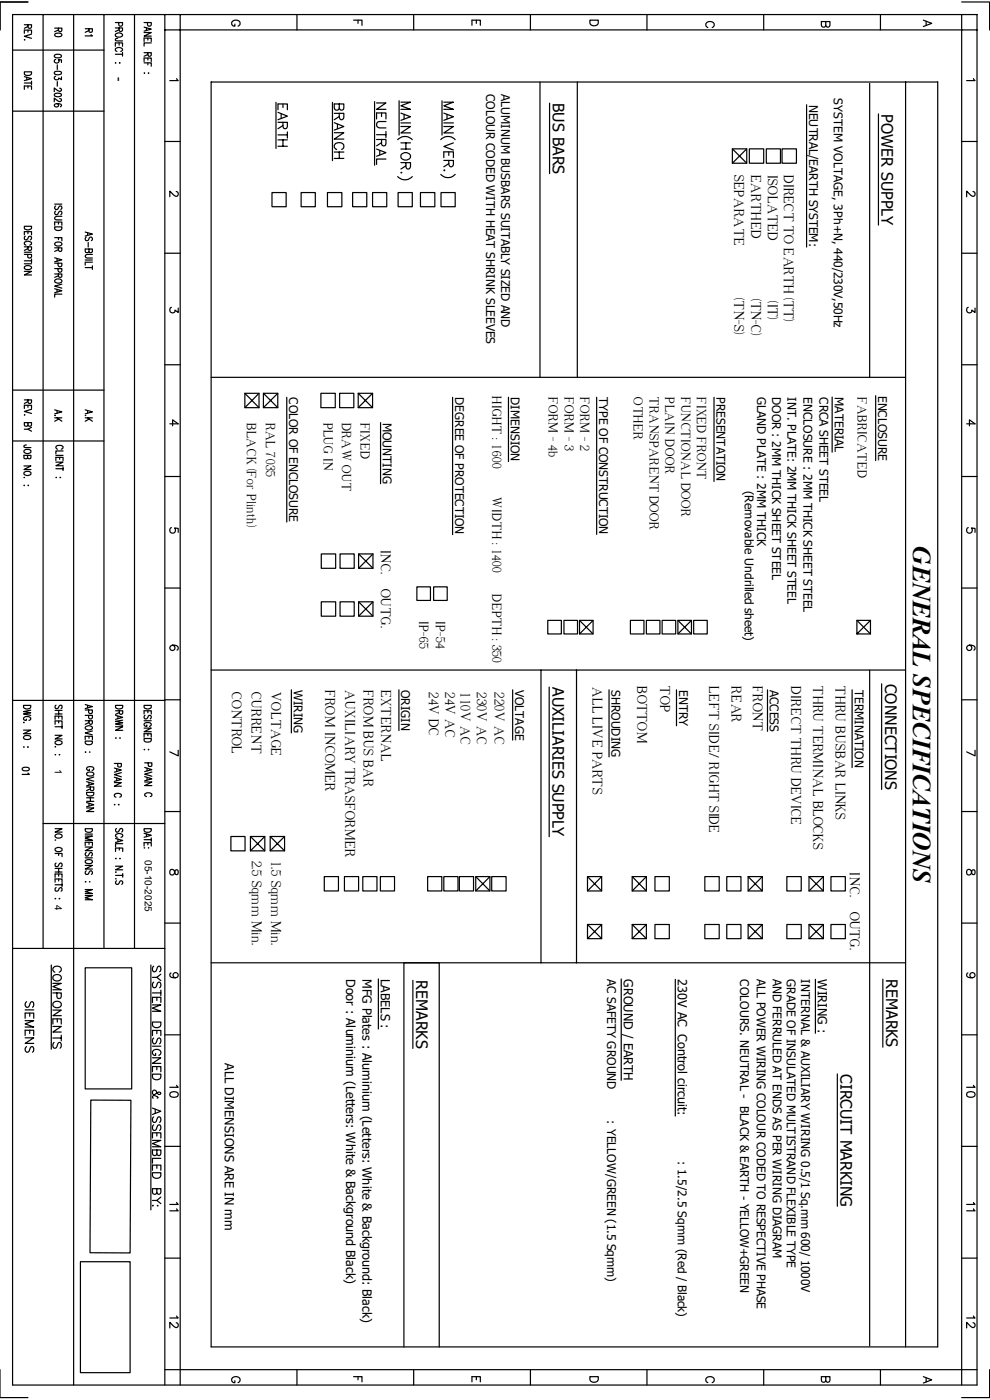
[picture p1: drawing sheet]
<svg xmlns="http://www.w3.org/2000/svg" width="210mm" height="297mm" viewBox="0 0 210 297" stroke-linecap="round" stroke-linejoin="round" font-family="sans-serif">
<g fill="none" stroke="#000" stroke-width=".25">
<path d="M2.7 3.1h204.6v290.7h-204.6zM2.7 10.6h19.4M5.2 8.4h.1zM5.2 16.3l1.5 .4-1.5 .4M5.2 19v-.8h1.5v.8M5.2 7.1v-.7h1.5v.7M5.2 17.6h1.5M5.2 15.2h1.5a.84 .84 0 0 1-.6 .8 .84 .84 0 0 1-.9-.2zM5.2 5.2h1.5v.5l-.2 .3-.5-.1-.1-.7M5.7 16.4v.5M5.9 .4h-5.9v5.9M5.9 6.4v.4"/>
<path d="M5.9 18.2v.5M5.9 5.6l-.7 .4M6.7 7.2l-1.5 .5 1.5 .4M6.7 17.2v.7M9.1 3.1v198.1M11.6 11.7l.5-.2a.73 .73 0 0 1 .9 .4 .89 .89 0 0 1-1.5 0zM11.6 15.2h1.1h.3v.3l-.3 .3-.6 .1-.5-.2zM11.6 19.9l.5-.1h.6l.3 .4-.3 .2-.6 .1-.5-.1zM11.6 6h1.5l-.1 .6-.3 .1-.2-.1-.1-.6M11.7 7.2l.6-.2a.64 .64 0 0 1 .8 .5 .95 .95 0 0 1-1.5-.1zM11.8 12.6l-.2 .1a.45 .45 0 0 0 .1 .6 .45 .45 0 0 0 .6 0 .45 .45 0 0 0 .1-.6h.6v.6M11.8 16.2a.44 .44 0 0 0 0 .7 .44 .44 0 0 0 .6-.3l.6 .3v-.6"/>
<path d="M12.1 13.8v.9M12.1 17.3v1M12.4 6.3l-.8 .4M12.7 18.7l.2 .1a.33 .33 0 0 1 0 .5 .33 .33 0 0 1-.5 0l-.9-.6v.7M15.6 3.1v290.7M18.1 6.1h1.5l-.1 .7h-.6v-.7M18.9 6.5l-.8 .4M19.3 7.4l.3 .2h-1.5M22.1 3.1v198.1M24.5 4.8h1.5l-.1 .6-.6 .1-.1-.7M24.5 5.9h1.5l-.1 .7-.2 .1-.4-.1v-.7M24.5 9.8v-.7h1.5v.7"/>
<path d="M24.5 11.5h1.5M24.5 13.3v.1zM24.5 7.2a.88 .88 0 0 1 1.5 .3 1 1 0 0 1-1.5 0zM24.8 10.9a.44 .44 0 0 1-.3-.5 .44 .44 0 0 1 .5-.3l.8 .1 .2 .2-.1 .4-.3 .1M25 8.1l-.5 .2v.3l1.5 .1M25.3 6.3l-.8 .4M25.3 9.1v.5M25.3 13.3h.2zM26 11.1v.8M28.5 3.1v198.1M30.6 15.5h.1zM30.6 5.8l1.5 .4-1.5 .4"/>
<path d="M30.6 6.9h1.5l-1.5 .8h1.5M30.6 8.8v-.7h1.5v.7M30.6 13v-.7h1.5v.7M30.6 13.3h1.5v.8M30.6 4.8h1.5l-.1 .6-.5 .1-.2-.3v-.4M30.6 11.2h1.5v.5l-.2 .2h-.4l-.1-.7M31.1 5.9v.6M31.4 8.1v.4M31.4 12.3v.4M31.4 13.3v.5M31.4 11.6l-.8 .3M31.5 15.5h.1z"/>
<path d="M32.1 9.1h-1.5v.7M35 3.1v290.7M35 6.4h172.3M37.5 16.7l.3 .4h-1.8M38.2 3.1v290.7M44.8 17.4h154.1v268.4h-154.1zM49.8 5.1v.4a.64 .64 0 0 1-.7-.6 .64 .64 0 0 1 .7-.6h.4a.65 .65 0 0 1 .7 .5 .65 .65 0 0 1-.4 .7M63 3.1v3.2M75 4.3h1.8v1.1M75.9 4.3v.7M87.8 3.1v3.2M100.1 5.4v-1.1h1.8v1.1"/>
<path d="M101 4.3v.7M112.5 3.1v3.2M114.6 17.4v62.7M122.5 17.4v62.7M125.1 4.3h1.8v.6a.95 .95 0 0 1-.9 .6 .95 .95 0 0 1-.9-.6zM137.2 3.1v3.2M150.2 5.8a.65 .65 0 0 1-.5-.7 .65 .65 0 0 1 .7-.5h.4a.65 .65 0 0 1 .7 .5 .65 .65 0 0 1-.4 .7M162 3.1v3.2M175.2 4.6l.1 1 .2 .2 .4-.1 .2-.4v-.7h-1.9v.7a.47 .47 0 0 0 .5 .5 .47 .47 0 0 0 .5-.5M184.5 17.7v62.4M186.8 3.1v3.2M192.1 17.4v268.4"/>
<path d="M195.9 4.3l1.8 .7-1.8 .6M196.5 4.5v.9M204 .4h5.9v5.9M204 3.1v290.7M206.5 16.7l.3 .4h-1.7M2.7 23.6h19.4M12 22l.4 .1a.41 .41 0 0 1-.4 .6 .41 .41 0 0 1-.4-.6l.4-.1a.82 .82 0 0 1 1 .4l-.2 .2M12.7 20.9l.2 .1a.35 .35 0 0 1 0 .4 .35 .35 0 0 1-.5 .1l-.9-.7v.8M35 30h3.2M58.5 21.7v9.8M59 23.3v-1.2h2v1.2M59 23.8l2 .8-2 .8"/>
<path d="M59 26h2v.8l-.2 .4-.4 .1-.3-.2-.1-1.1M59 28.6h2M59 29.7h2M59 31h2M59.6 24.1v1M60 22.1v.7M60 29.7v1.3M60 26.6l-1 .7M61 28v1.3M70.5 21.7v12.4M70.9 26l2 .8-2 .8M70.9 28.2h2l-2 1.3h2"/>
<path d="M70.9 24h2v1.2a.44 .44 0 0 1-.8 0l-.1-1.2M70.9 32.3h2M70.9 33.6h2M71.4 31.7a.71 .71 0 0 1-.4-1.1 1.06 1.06 0 0 1 1.2-.3 1.06 1.06 0 0 1 .7 .9l-.4 .5M71.6 26.3v1M72 24.7l-1.1 .7M72 22.1l.1 1.1 .2 .2 .6-.2v-1.1h-2v.8l.2 .4h.7l.2-.4M72 32.3v1.3M79.5 21.5v13.6M79.9 29.6h2v.9l-.2 .4h-.4l-.3-.1-.1-1.2M79.9 21.8h2l-2 1.4h2M79.9 25.2v-1.2h2v1.2"/>
<path d="M79.9 31.6l2 .8-2 .7M79.9 28.6h2M80.6 31.9v1M80.9 24v.7M80.9 30.3l-1 .6M81.9 25.8h-1.4a.68 .68 0 0 0-.6 .7 .68 .68 0 0 0 .6 .6h1.4M81.9 33.7h-2v1.2M81.9 27.9v1.3M84.4 29.6a2.08 2.08 0 0 1 3.1 0M84.4 37.5a2.08 2.08 0 0 0 3.1 0M84.7 21.4v7.3M85 21.7h2.1l-2.1 .7 2.1 .8h-2.1"/>
<path d="M85 24l2.1 .8-2.1 .7M85 26.8h2.1l-2.1 1.4h2.1M85 26.1h2.1M85 30.3h2.1M85 31.6h2.1M85 34.5h2.1v.9a.5 .5 0 0 1-.6 .5l-.4-.5v-.9M85.1 32.8a1.08 1.08 0 0 1 1.2-.4 1.08 1.08 0 0 1 .8 1 1.06 1.06 0 0 1-1.2 .6 1.06 1.06 0 0 1-.9-1zM85.3 36.6l-.2-.1v.2M85.7 24.3v.9M86.1 30.3v1.3M86.1 35.2l-1.1 .7M93.5 29.6a2.03 2.03 0 0 1 3.1 0"/>
<path d="M93.5 37a2.03 2.03 0 0 0 3.1 0M93.8 21.4v7.3M94.1 21.7h2.1l-2.1 .7 2.1 .8h-2.1M94.1 24l2.1 .8-2.1 .7M94.1 26.8h2.1l-2.1 1.4h2.1M94.1 33.4v-1.2h2.1v1.2M94.1 26.1h2.1M94.1 34h2.1l-.1 1.2a.44 .44 0 0 1-.8 0l-.1-1.2M94.4 36.2l-.1-.2-.2 .2h.2M94.8 24.3v.9M95.2 32.2v.8M95.2 34.7l-1.1 .7"/>
<path d="M96.2 30.3l-2.1 .8 2.1 .7M116.6 21.9v14.9M155.4 31.6h3v3h-3zM155.4 31.6l3 3M158.4 31.6l-3 3M159 31.6h3v3h-3zM162.6 31.6h3v3h-3zM165.9 31.6h3.1v3h-3.1zM171.1 22.2v30.2M186.4 24.2v23.6M204 30h3.3M5.2 49.8v-.7h1.5v.7"/>
<path d="M5.2 57.6h1.5l-1.5 .7h1.5M5.2 53.5h1.5M5.2 55.3h1.5M5.2 56h1.5M5.2 48h1.5v.4a.93 .93 0 0 1-1.5 0zM5.2 52.4h1.5l-.1 .6h-.6l-.1-.6M5.2 54h1.5l-.1 .6-.2 .1-.5-.1v-.6M5.2 56.6a.91 .91 0 0 1 1.5 .3 1.09 1.09 0 0 1-1.5 0zM5.4 50.1l-.2 .1a.42 .42 0 0 0 .1 .6 .42 .42 0 0 0 .6-.1l.2-.5 .3-.1a.4 .4 0 0 1 .3 .4 .4 .4 0 0 1-.3 .4M5.5 52a.44 .44 0 0 1-.3-.5 .44 .44 0 0 1 .5-.3l.9 .2 .1 .3-.4 .3M5.9 49.1v.5M5.9 52.7l-.7 .4"/>
<path d="M6.7 54.9v.8M11.6 51.6a.89 .89 0 0 1 1.5 .3 .86 .86 0 0 1-1.5-.3zM11.6 47.8v-.7h1.5v.7M11.6 50.4h1.5v.7M11.6 54.7l1.5 .4-1.5 .4M11.6 43.3h1.5M11.6 48.1h1.5a.76 .76 0 0 1-.7 .8 .76 .76 0 0 1-.8-.8zM11.6 52.6h1.5l-.1 .7-.5-.1-.1-.6M11.6 55.8h1.5l-.1 .7-.2 .1-.4-.1-.1-.7M11.6 57h1.5l-.1 .6-.2 .1-.4-.1-.1-.6M11.6 58.1h1.5l-.1 .7h-.5l-.1-.7M11.7 59.4a.87 .87 0 0 1 1.4 .3 .86 .86 0 0 1-1.5-.2z"/>
<path d="M11.8 43.7l-.2 .2 .2 .6 .4-.1 .6-.7 .3 .2-.2 .6M11.8 44.8l-.2 .2 .2 .6 .5-.2 .3-.6 .4 .1 .1 .4-.2 .3M12.1 54.9v.5M12.4 47.1v.4M12.4 50.4v.4M12.4 53l-.8 .3M12.4 58.5l-.8 .3M13.1 45.9h-1l-.5 .3 .2 .4 1.3 .1M18.1 49.2l1.5 .5-1.5 .4M18.1 55.2h1.5M18.1 56.8h1.5M18.3 50.3a.4 .4 0 0 0-.2 .6 .4 .4 0 0 0 .7-.1l.4-.5a.4 .4 0 0 1 .4 .3 .4 .4 0 0 1-.2 .5"/>
<path d="M18.6 49.4v.5M18.7 51.4v1M18.9 52.8v.7h.6l.1-.7h-1.5l.1 .8h.4l.3-.3M19.6 55.6h-1.5v.7M19.6 56.4v.7M19.6 54h-1.1l-.4 .3 .2 .4h1.3M35 53.7h3.2M37.4 40.6l.4 .4-.2 .6a.55 .55 0 0 1-.7-.2l-.9-.8v1.1M57.7 40.9h3v3h-3zM63.9 40.9h3v3h-3zM69.5 40.9h3v3h-3zM74.8 40.9h3v3h-3z"/>
<path d="M79 40.9h3v3h-3zM84.5 40.9h3v3h-3zM89.2 40.9h3v3h-3zM93.6 40.9h3v3h-3zM204 53.7h3.3M206.4 40.6l.4 .4-.1 .6a.55 .55 0 0 1-.8-.2l-.8-.8v1.1M11.6 61.3l1.5 .4-1.5 .4M12.1 61.4v.5M13.1 60.3l-1.5 .4 1.5 .4M13.1 62.4h-1.5v.6M35 77.4h3.2M36.4 65.2a.59 .59 0 0 0-.2 1 .59 .59 0 0 0 .9-.4l.7 .5v-.9"/>
<path d="M204 77.4h3.3M205.4 65.2a.59 .59 0 0 0-.2 1 .59 .59 0 0 0 1-.4l.6 .5v-.9M2.7 82.8h19.4M2.7 93.6h19.4M5.1 98.8h1.5l-1.5 .8h1.5M5.1 95.5a1.02 1.02 0 0 1 1.5 .2 .76 .76 0 0 1-.8 .5 .76 .76 0 0 1-.7-.5zM5.2 86.7v-.7h1.5v.7M5.2 84.8h1.5v.5l-.2 .3-.5-.1-.1-.7M5.2 88v.1zM5.6 94.4l-.5 .1v.4l1.5 .1M5.8 96.6l.1 .6h.6l.1-.6h-1.5v.5l.2 .2h.4l.1-.2M5.9 86v.4"/>
<path d="M5.9 85.2l-.7 .4M5.9 91.1l.8 .4M5.9 89.7v.4l.2 .3h.4l.2-.3v-.4h-1.5l.1 .7h.5l.1-.3M6.7 86.8l-1.5 .5 1.5 .4M6.7 90.6l-.8 .5h-.7M11.6 88.1h.2zM11.6 87l1.5 .4-1.5 .4M11.6 88.6h1.5M11.9 97.7v-.7h1.5v.7M11.9 98h1.5l-1.5 .8h1.5M11.9 96.6h1.5M11.9 99.4h1.5"/>
<path d="M12.1 87.1v.6M12.1 88.6l1 .8M12.2 95.3l-.3-.3a.82 .82 0 0 1 .7-.5 .82 .82 0 0 1 .8 .5l-.4 .3M12.5 88.9l-.9 .5M12.7 97v.5M13.4 95.7h-1.5v.6M13.4 99.1v.7M18.1 88.1h.1zM18.1 87l1.5 .4-1.5 .4M18.1 88.6h1.5M18.6 87.1v.6M18.6 88.6l1 .8"/>
<path d="M18.9 88.9l-.8 .5M36 89.9h1.8l-1.2-.8v1.2M44.8 80.1h147.3M51.9 83.4h3v3.1h-3zM51.9 83.4l3 3.1M54.9 83.4l-3 3.1M55.9 83.4h3v3.1h-3zM55.9 83.4l3 3.1M58.9 83.4l-3 3.1M60.8 84.3v26.4M68.1 83.4h3v3.1h-3zM72.1 83.4h3v3.1h-3z"/>
<path d="M76 83.4h3v3.1h-3zM76 83.4l3 3.1M79 83.4l-3 3.1M80.7 89.7v12.9M96 84.3v29.1M107.9 84.3v13.6M126.6 84.3v29.1M151.5 84.3v17.9M176.5 84.2v11.7M185.8 83.9v13.8M205.1 89.9h1.7l-1.1-.8v1.2M5.1 100.2a1.02 1.02 0 0 1 1.5 .1v.2a.95 .95 0 0 1-1.5 0z"/>
<path d="M5.2 101.3h.1M5.1 102.9v.1zM6 102.9v.1zM11.9 101.3h.1zM12.7 101.3h.2zM35 101.1h3.2M36.4 111.9a.63 .63 0 0 0-.3 .9 .63 .63 0 0 0 1 .2 .63 .63 0 0 0-.1-1l.8 .1v.8M68.2 117.5h3v3.1h-3zM72.1 117.5h3v3.1h-3zM76.1 117.5h3v3.1h-3zM76.1 117.5l3 3.1M79.1 117.5l-3 3.1"/>
<path d="M204 101.1h3.3M205.4 111.9a.63 .63 0 0 0-.2 .9 .63 .63 0 0 0 .9 .2 .63 .63 0 0 0 0-1l.7 .1v.8M35 124.8h3.2M36.6 136.9a.57 .57 0 0 1 .6 .7 .57 .57 0 0 1-.9 .3 .57 .57 0 0 1 0-.9 .87 .87 0 0 1 1-.1 .87 .87 0 0 1 .4 .9l-.2 .1M68.2 127.7h3v3h-3zM72.1 127.7h3v3h-3zM76.1 127.7h3v3h-3zM76.1 127.7l3 3M79.1 127.7l-3 3M88.4 124.5h2.9v2.9h-2.9zM92 124.5h2.9v2.9h-2.9zM116.2 131.6h2.9v2.9h-2.9z"/>
<path d="M119.6 131.6h2.9v2.9h-2.9zM122.9 131.6h2.9v2.9h-2.9zM122.9 131.6l2.9 2.9M125.8 131.6l-2.9 2.9M133.7 131.6h2.9v2.9h-2.9zM137.1 131.6h2.9v2.9h-2.9zM140.5 131.6h2.8v2.9h-2.8zM143.8 131.6h2.9v2.9h-2.9zM143.8 131.6l2.9 2.9M146.7 131.6l-2.9 2.9M147.2 131.6h2.8v2.9h-2.8zM181.8 131.6l2.9 2.9"/>
<path d="M184.7 131.6v2.9h-2.9v-2.9h2.9l-2.9 2.9M204 124.8h3.3M205.7 136.9a.57 .57 0 0 1 .5 .7 .57 .57 0 0 1-.8 .3 .57 .57 0 0 1-.1-.9 .87 .87 0 0 1 1.1-.1 .87 .87 0 0 1 .4 .9l-.2 .1M2.7 148.6h32.3M5 154.9h1.5l-1.5 .8h1.5M5 149.6h1.5v.4a.93 .93 0 0 1-1.5 0zM5.1 156.3a.88 .88 0 0 1 1.4 .3 .9 .9 0 0 1-1.5-.2zM5.1 153.2v.1zM5.1 158.4v.1zM5.6 152.6v.2h-.4l-.2-.2a.79 .79 0 0 1 .8-.6 .79 .79 0 0 1 .7 .6l-.4 .2M5.9 158.4v.1zM6.5 150.7l-1.5 .3 1.5 .2-1.5 .3 1.5 .3"/>
<path d="M11.7 154.2h1.5M11.7 158.4h.1zM11.7 152.6v-.7h1.5v.7M11.7 156h1.5l-1.5 .8h1.5M11.7 150.7h1.5M11.7 151.5h1.5M11.7 157.4a.84 .84 0 0 1 1.5 .2 .95 .95 0 0 1-1.5 0zM11.9 149.6l-.2 .1a.4 .4 0 0 0 .1 .6 .4 .4 0 0 0 .6-.2l.2-.4 .4-.1 .2 .3-.1 .3-.1 .1M12.4 153v.4M12.4 150.7v.8M12.4 151.9v.5M13.2 153.7v-.7h-1.5v.7"/>
<path d="M13.2 153.8v.8M18.1 157.2h1.5a.76 .76 0 0 1-.8 .8 .76 .76 0 0 1-.7-.8zM18.1 150.6h1.5l-.1 .7h-.6l-.1-.7M18.1 151.8h1.5l-.1 .6-.2 .1-.4-.1-.1-.6M18.1 152.9h1.5l-.1 .7-.3 .1-.2-.2-.1-.6M18.1 159.6h.1zM18.1 149.5l1.5 .4-1.5 .4M18.1 156.9v-.7h1.5v.7M18.2 154.2a.87 .87 0 0 1 1.4 .3 .86 .86 0 0 1-1.5-.2zM18.6 149.6v.6M18.9 153.3l-.8 .4M18.9 156.2v.4"/>
<path d="M19 159.6h.1zM19.6 155.1l-1.5 .4 1.5 .4M24.5 149.6h1.5v.4a.93 .93 0 0 1-1.5 0zM24.5 150.8h1.5v.6l-.3 .2-.3-.2-.1-.6M24.5 151.8l1.5 .4-1.5 .4M24.5 154.2h1.5l-1.5 .7h1.5M24.6 156.5v.1zM25 151.9v.5M25.3 151.2l-.8 .4M25.4 156.5v.1zM26 152.8l-1.5 .2 1.5 .3-1.5 .3 1.5 .3M30.6 159h.1z"/>
<path d="M30.6 151.5v-.7h1.5v.7M30.6 154.5h1.5l-1.5 .7h1.5M30.6 156.4v-.7h1.5v.7M30.6 152.9h1.5M30.6 149.6h1.5v.4a.93 .93 0 0 1-1.5 0zM30.6 156.7h1.5a.81 .81 0 0 1-.5 .8 .81 .81 0 0 1-1-.3zM30.8 151.8a.4 .4 0 0 0-.2 .6 .4 .4 0 0 0 .7-.1l.2-.5h.4l.2 .2-.2 .5M31.2 153.8v.3a.44 .44 0 0 1-.6-.4 .44 .44 0 0 1 .6-.4h.3a.42 .42 0 0 1 .6 .3 .42 .42 0 0 1-.4 .5M31.4 150.8v.4M31.4 155.7v.4M31.5 159v.1zM35 148.5h3.2"/>
<path d="M37.8 159.2v1.2l-1.8-.9M44.8 142.2h147.3M61.8 146.3v9.2M84.6 146.3v8.7M108.8 146.3v10.7M114.8 142.2v62.1M116.5 145.8v31.7M122.3 142.2v62.1M129.2 146.3v14.3M143.5 146.3v7.7M162.8 146.3v8.9M180.8 146.3v16.6"/>
<path d="M184.5 142.2v143.3M187 145.1v22.4M204 148.5h3.3M206.8 159.2v1.2l-1.7-.9M4.8 162.9l.5-.1a.66 .66 0 0 1 .9 .4 .94 .94 0 0 1-1.5-.1zM5.9 164l.3 .3h-1.5M9.1 174.7h25.9M11.7 160.1h.1zM11.7 178.2h.1zM11.7 175.8h1.5l-1.5 .7h1.5M11.7 177.2a.84 .84 0 0 1 1.5 .3 .95 .95 0 0 1-1.5 0zM12.5 160.1h.2z"/>
<path d="M18.1 175.8h1.5a.76 .76 0 0 1-.8 .8 .76 .76 0 0 1-.7-.8zM18.1 177.4h1.5l-1.5 .4 1.5 .5h-1.5M18.1 179.4v-.7h1.5v.7M18.1 179.7h1.5l-1.5 .8h1.5M18.1 177h1.5M18.4 164.1a1.09 1.09 0 0 1 1.5 0 .84 .84 0 0 1-1.4 .3zM18.4 165.8l1.5 .5-1.5 .4M18.4 170.3l1.5 .4-1.5 .5M18.4 171.4h1.5l-1.5 .8h1.5M18.4 169.2h1.5M18.4 170h1.5M18.4 168.1h1.5a.81 .81 0 0 1-.5 .8 .81 .81 0 0 1-.9-.2z"/>
<path d="M18.4 167h1.5l-.1 .6h-.6v-.6M18.9 166v.5M18.9 170.4v.6M18.9 178.7v.4M19 163.2v.2a.44 .44 0 0 1-.7-.4 .44 .44 0 0 1 .7-.4h.3a.42 .42 0 0 1 .6 .3 .42 .42 0 0 1-.4 .5M19.2 167.3l-.8 .4M19.2 169.2v.8M19.9 164.8l-1.5 .5 1.5 .4M24.3 170.7h.1zM24.3 162.9l1.4 .5-1.4 .4M24.3 164.9l1.4 .5-1.4 .4M24.3 166h1.4l-1.4 .8h1.4"/>
<path d="M24.3 162h1.4v.6h-.7v-.6M24.5 177.9l1.5 .4-1.5 .4M24.6 169.1a.42 .42 0 0 1-.3-.5 .42 .42 0 0 1 .5-.3h.4a.42 .42 0 0 1 .5 .3 .42 .42 0 0 1-.3 .5M24.7 175.8a.39 .39 0 0 0-.1 .6 .39 .39 0 0 0 .6-.1l.2-.4 .4-.1 .2 .2-.2 .5M24.8 163.1v.6M24.8 165.1v.5M24.9 177.6l-.4-.2a.79 .79 0 0 1 .8-.6 .79 .79 0 0 1 .7 .6l-.3 .2M25 178v.6M25.1 170.7h.2zM25.3 179.9v.4M25.7 163.9l-1.4 .4 1.4 .5M26 179h-1.5v.7"/>
<path d="M30.6 179.9h.1zM30.6 176.8l1.5 .4-1.5 .4M30.6 179.5v-.7h1.5v.7M30.6 178.1h1.5M30.6 175.8h1.5a.81 .81 0 0 1-.5 .8 .81 .81 0 0 1-1-.2zM30.7 162.8l1.5 .5-1.5 .4M30.7 164.8l1.5 .4-1.5 .5M30.7 165.9h1.5l-1.5 .8h1.5M30.7 161.8h1.5v.7h-.7v-.7M31.1 169l-.4-.3a.86 .86 0 0 1 1.5-.2v.3l-.3 .2M31.1 177v.5M31.2 163v.5"/>
<path d="M31.2 164.9v.6M31.4 178.8v.4M31.6 179.9h.1M32.1 177.8v.7M32.2 163.8l-1.5 .5 1.5 .4M35 172.2h3.2M49 177.5h3v3h-3zM53.1 177.5l3.1 3M53.1 177.5h3.1v3h-3.1zM56.2 177.5l-3.1 3M57.3 177.5l3.1 3M57.3 177.5h3.1v3h-3.1z"/>
<path d="M60.4 177.5l-3.1 3M204 172.2h3.3M11.7 187.2v-.7h1.5v.7M11.7 187.7h1.5M11.7 190.6h.1zM11.7 181.1h1.5v.6M11.7 186.1v-.7h1.5v.7M11.7 184.2h1.5M11.7 185h1.5M11.7 180a1.02 1.02 0 0 1 1.5 .1 .82 .82 0 0 1-.6 .7 .82 .82 0 0 1-.9-.3zM11.9 183.1l-.2 .1a.4 .4 0 0 0 .1 .6 .4 .4 0 0 0 .6-.2l.2-.4 .4-.1 .2 .3-.1 .4-.1 .1M11.9 188.3l-.2 .1a.4 .4 0 0 0 .1 .6 .4 .4 0 0 0 .6-.2l.2-.4 .4-.1 .2 .3-.1 .4-.1 .1"/>
<path d="M12.4 186.5v.4M12.4 181.1v.4M12.4 184.2v.8M12.4 185.4v.5M12.5 190.6h.2zM13.2 187.3v.8M18.1 187.1h.1zM18.1 183.6h1.5l-1.5 .8h1.5M18.1 188.7h1.5l-1.5 .4 1.5 .5h-1.5M18.1 190h1.5l-1.5 .5 1.5 .4h-1.5M18.1 182h1.5M18.1 182.7a1.09 1.09 0 0 1 1.5 0 .82 .82 0 0 1-.6 .6 .82 .82 0 0 1-.8-.3z"/>
<path d="M18.3 180.8l-.2 .3 .2 .5h.4l.6-.8 .3 .3-.2 .5M18.3 184.7l-.2 .3 .1 .4h.6l.3-.6 .3-.1 .2 .3-.2 .5M19 187.1h.1zM24.5 186.4h.1zM24.5 180.6v-.7h1.5v.7M24.5 183.8h1.5l-1.5 .7h1.5M24.5 185.7h1.5M24.6 182.1v.1zM24.6 185v.1zM24.7 186.9l-.2 .5a.39 .39 0 0 0 .4 .2 .39 .39 0 0 0 .3-.2l.3-.5h.3l.2 .2-.2 .5M25.4 182.1v.1zM26 185.3v.8"/>
<path d="M35 195.8h3.2M36.1 184.6l.1-.1a.66 .66 0 0 1 .7 .1 .66 .66 0 0 1 .2 .7 .36 .36 0 0 0 .6 .2 .67 .67 0 0 0-.2-1l-.4 .3a.64 .64 0 0 1-.2 .7 .64 .64 0 0 1-.8 0zM68.8 186h3v3h-3zM73.1 186h3v3h-3zM77 186h3v3h-3zM80.7 186h3v3h-3zM90.7 186h3v3h-3zM94.1 186h3.1v3h-3.1zM97.5 186h3v3h-3zM100.9 186l3 3M100.9 186h3v3h-3zM103.9 186l-3 3"/>
<path d="M104.3 186h3.1v3h-3.1zM124.6 196.1h3v3h-3zM124.6 186h3v3h-3zM124.6 196.1l3 3M124.6 186l3 3M127.6 196.1l-3 3M127.6 186l-3 3M134.1 186h3v3h-3zM134.1 196.1h3v3h-3zM134.1 186l3 3M134.1 196.1l3 3M137.1 186l-3 3"/>
<path d="M137.1 196.1l-3 3M138.9 186h3.1v3h-3.1zM138.9 196.1h3.1v3h-3.1zM149.5 196.1h3.1v3h-3.1zM149.5 186h3.1v3h-3.1zM154.2 186h3v3h-3zM154.2 196.1h3v3h-3zM158.7 186h3v3h-3zM158.7 196.1h3v3h-3zM158.7 186l3 3M158.7 196.1l3 3M161.7 186l-3 3"/>
<path d="M161.7 196.1l-3 3M166.9 186h3.1v3h-3.1zM166.9 196.1h3.1v3h-3.1zM171.6 186h3.1v3h-3.1zM171.6 196.1h3.1v3h-3.1zM171.6 186l3.1 3M171.6 196.1l3.1 3M174.7 186l-3.1 3M174.7 196.1l-3.1 3M176.3 196.1h3v3h-3zM176.3 186h3v3h-3zM204 195.8h3.3"/>
<path d="M205.1 184.6l.1-.1a.66 .66 0 0 1 .7 .1 .66 .66 0 0 1 .3 .7 .36 .36 0 0 0 .6 .2 .67 .67 0 0 0-.2-1l-.4 .3a.64 .64 0 0 1-.3 .7 .64 .64 0 0 1-.8 0zM2.7 201.2h32.3M5.3 216v-1.1h1.9v1.1M5.3 216.5h1.9l-1.9 .7 1.9 .7h-1.9M5.3 219.7v-1.1h1.9v1.1M5.3 214.2h1.9M5.6 212.5a.59 .59 0 0 0-.3 .8 .59 .59 0 0 0 .8 .3l.4-.9 .4-.2a.78 .78 0 0 1 0 1.2M6.3 214.9v.7M6.3 218.6v.6M10.9 204.7v17.9M11.2 208.6h1.8l-1.8 .7 1.8 .7h-1.8M11.2 214.3h1.8l-1.8 1.2h1.8"/>
<path d="M11.2 217.3v-1.1h1.8v1.1M11.2 217.8h1.8l-1.8 1.1h1.8M11.2 210.7h1.8v.7a.47 .47 0 0 1-.5 .5 .47 .47 0 0 1-.4-.5v-.7M11.5 206.9a.87 .87 0 0 1 1-.1 .87 .87 0 0 1 .4 1 .88 .88 0 0 1-1.1 .3 .88 .88 0 0 1-.5-1zM11.5 212.6a.87 .87 0 0 1 1-.1 .87 .87 0 0 1 .4 .9 .88 .88 0 0 1-1.1 .4 .88 .88 0 0 1-.5-1zM11.6 206.2a.65 .65 0 0 1-.4-.7 .65 .65 0 0 1 .7-.5h.4a.65 .65 0 0 1 .7 .5 .65 .65 0 0 1-.4 .7M12.1 216.2v.6M13 219.6v1.2M18.1 205.3h9.8v25.7h-9.8zM32 204.7v52M32.3 212.7v-1.1h1.8v1.1M32.3 213.2h1.8l-1.8 .7 1.8 .6h-1.8"/>
<path d="M32.3 219.7v-1.1h1.8v1.1M32.3 207.3h1M32.3 210.7h1.8M32.3 216.8h1.8v.6a.95 .95 0 0 1-.9 .6 .95 .95 0 0 1-.9-.6zM32.6 205a.65 .65 0 0 0-.3 .7 .65 .65 0 0 0 .6 .5l.2-.2 .3-.9 .5-.1a.78 .78 0 0 1 0 1.2M32.6 208.4a.65 .65 0 0 0-.3 .6 .65 .65 0 0 0 .6 .6l.2-.2 .3-.9 .5-.1a.78 .78 0 0 1 0 1.2M33.3 211.6v.7M33.3 218.6v.7M34.1 206.7l-.8 .6 .8 .7M34.1 210.1v1.1M35 219.5h3.2M36.3 206.4a.52 .52 0 0 0-.2 .8 1.02 1.02 0 0 0 1.7-.4 .55 .55 0 0 0-.6-.5 .55 .55 0 0 0-.5 .6 .55 .55 0 0 0 .5 .5"/>
<path d="M44.8 204.3h147.3M80.3 207.7v10.6M87.6 208v14.4M131.8 207.7v21.5M143.3 207.8v29M173 207.8v11.4M187.3 207.7v14.5M204 219.5h3.3M205.3 206.4a.52 .52 0 0 0-.2 .8 1.02 1.02 0 0 0 1.7-.4 .55 .55 0 0 0-.5-.5 .55 .55 0 0 0-.6 .6 .55 .55 0 0 0 .5 .5M5.3 220.2h1.9l-1.9 1.2h1.9M5.6 222a.59 .59 0 0 0-.3 .8 .59 .59 0 0 0 .8 .3l.4-.9 .4-.2a.78 .78 0 0 1 0 1.2M11.2 220.2h1.8"/>
<path d="M11.5 221.1a.68 .68 0 0 0-.3 .7 .68 .68 0 0 0 .5 .6l.3-.2 .3-.9 .4-.2a.84 .84 0 0 1 0 1.3M19.3 233.4h8.5l-.2 32.4h-8.5zM32.3 224.4h1.8l-1.8 1.2h1.8M32.3 227.4v-1.1h1.8v1.1M32.3 235.1l1.8 .7-1.8 .6M32.3 222h1.8M32.3 227.9h1.8v.6a.95 .95 0 0 1-.9 .6 .95 .95 0 0 1-.9-.6zM32.5 233l-.2-.1 .1-.4 .8-.6a.55 .55 0 0 1 .9 0 .37 .37 0 0 1-.3 .3 .37 .37 0 0 1-.4-.2l-.5-.7a.59 .59 0 0 0-.6 .6 .59 .59 0 0 0 .6 .6l.5 .2 .1 .2-.1 .1M32.6 220.2a.69 .69 0 0 0-.3 .7 .69 .69 0 0 0 .6 .5l.2-.2 .3-.8 .5-.2a.82 .82 0 0 1 0 1.2M32.6 236.9a.65 .65 0 0 0-.3 .7 .65 .65 0 0 0 .6 .5l.2-.1 .3-.9 .5-.2a.78 .78 0 0 1 0 1.2M32.6 238.6a.65 .65 0 0 0-.3 .7 .65 .65 0 0 0 .6 .5l.2-.2 .3-.8 .5-.2a.78 .78 0 0 1 0 1.2M32.9 235.3v.9"/>
<path d="M33 223.5v.4a.64 .64 0 0 1-.7-.6 .64 .64 0 0 1 .7-.7h.4a.65 .65 0 0 1 .7 .6 .65 .65 0 0 1-.4 .7M33.3 226.3v.6M36.1 231.9a1.14 1.14 0 0 1 1.7 .2v.2a1.02 1.02 0 0 1-1.8 0zM37.5 230.3l.3 .4h-1.8M177.6 227.8v28.1M205.1 231.9a1.14 1.14 0 0 1 1.7 .2v.2a1.02 1.02 0 0 1-1.7 0zM206.5 230.3l.3 .4h-1.7M32.3 255.8h.2zM32.3 241.4v-1.1h1.8v1.1M32.3 241.9h1.8l-1.8 .7 1.8 .7h-1.8M32.3 248.3v-1.1h1.8v1.1M32.3 254.7h1"/>
<path d="M32.3 248.8h1.8v.6a.95 .95 0 0 1-.9 .6 .95 .95 0 0 1-.9-.6zM33.3 244l.1 1 .2 .2 .4-.1 .1-.4v-.7h-1.8v.7a.47 .47 0 0 0 .5 .5 .47 .47 0 0 0 .5-.5M33.3 252.2l.1 1 .2 .2 .4-.1 .1-.4v-.7h-1.8v.7a.47 .47 0 0 0 .5 .5 .47 .47 0 0 0 .5-.5M33.3 240.3v.7M33.3 247.2v.7M33.4 255.8h.1zM34.1 245.7h-1.8v1.1M34.1 254l-.8 .7 .8 .7M35 243.2h3.2M37.5 255.1l.3 .4h-1.8M37.5 256.5l.3 .4h-1.8M204 243.2h3.3"/>
<path d="M206.5 255.1l.3 .4h-1.7M206.5 256.5l.3 .4h-1.7M17.1 267.7h10.5v23.5h-10.5zM35 266.9h3.2M37.5 279.2l.3 .4h-1.8M204 266.9h3.3M206.5 279.2l.3 .4h-1.7M0 290.6v5.9h5.9M35 290.6h172.3M37.4 280.6l.4 .4-.2 .6a.55 .55 0 0 1-.7-.2l-.9-.9v1.2M49.8 292.9v.4a.64 .64 0 0 1-.7-.6 .64 .64 0 0 1 .7-.6h.4a.65 .65 0 0 1 .7 .5 .65 .65 0 0 1-.4 .7M63 290.6v3.2"/>
<path d="M75 292.1h1.8v1.1M75.9 292.1v.6M85.7 285.7v-81.4h7.5v81.4M87.8 290.6v3.2M100.1 293.2v-1.1h1.8v1.1M101 292.1v.6M112.5 290.6v3.2M125.1 292.1h1.8v.6a.95 .95 0 0 1-.9 .6 .95 .95 0 0 1-.9-.6zM137.2 290.6v3.2M150.2 293.3a.65 .65 0 0 1-.5-.7 .65 .65 0 0 1 .7-.5h.4a.65 .65 0 0 1 .7 .5 .65 .65 0 0 1-.4 .7M162 290.6v3.2M175.2 292.1l.1 1 .2 .1h.4l.2-.4v-.7h-1.9v.7a.47 .47 0 0 0 .5 .5 .47 .47 0 0 0 .5-.5"/>
<path d="M186.8 290.6v3.2M195.9 292.1l1.8 .6-1.8 .7M196.5 292.3v.9M206.4 280.6l.4 .4-.1 .6a.55 .55 0 0 1-.8-.2l-.8-.9v1.2M209.9 290.6v5.9h-5.9"/>
</g>
<text font-size="5.5" x="193.7" y="115.8" transform="rotate(90 193.7 115.8)">GENERAL SPECIFICATIONS</text>
<g font-size="3.3">
<text x="117.3" y="21.9" transform="rotate(90 117.3 21.9)">BUS BARS</text>
<text x="187" y="24.2" transform="rotate(90 187 24.2)">POWER SUPPLY</text>
<text x="117.2" y="145.8" transform="rotate(90 117.2 145.8)">AUXILIARIES SUPPLY</text>
<text x="187.7" y="145.1" transform="rotate(90 187.7 145.1)">CONNECTIONS</text>
<text x="88.3" y="208" transform="rotate(90 88.3 208)">REMARKS</text>
<text x="188" y="207.7" transform="rotate(90 188 207.7)">REMARKS</text>
<text x="178.3" y="227.8" transform="rotate(90 178.3 227.8)">CIRCUIT MARKING</text>
</g>
<g font-size="3">
<text x="155.8" y="37" transform="rotate(90 155.8 37)">SEPARATE</text>
<text x="159.4" y="37" transform="rotate(90 159.4 37)">EARTHED</text>
<text x="163" y="37" transform="rotate(90 163 37)">ISOLATED</text>
<text x="166.3" y="37" transform="rotate(90 166.3 37)">DIRECT TO EARTH (TT)</text>
<text x="155.8" y="63.3" transform="rotate(90 155.8 63.3)">(TN-S)</text>
<text x="159.4" y="63.4" transform="rotate(90 159.4 63.4)">(TN-C)</text>
<text x="163" y="63.8" transform="rotate(90 163 63.8)">(IT)</text>
<text x="80.9" y="116.6" transform="rotate(90 80.9 116.6)">INC.</text>
<text x="80.9" y="124.9" transform="rotate(90 80.9 124.9)">OUTG.</text>
<text x="49.2" y="146.8" transform="rotate(90 49.2 146.8)">CONTROL</text>
<text x="53.4" y="146.8" transform="rotate(90 53.4 146.8)">CURRENT</text>
<text x="57.6" y="146.8" transform="rotate(90 57.6 146.8)">VOLTAGE</text>
<text x="69" y="146.3" transform="rotate(90 69 146.3)">FROM INCOMER</text>
<text x="73.3" y="146.3" transform="rotate(90 73.3 146.3)">AUXILIARY TRASFORMER</text>
<text x="77.2" y="146.3" transform="rotate(90 77.2 146.3)">FROM BUS BAR</text>
<text x="80.9" y="146.3" transform="rotate(90 80.9 146.3)">EXTERNAL</text>
<text x="91.1" y="146.8" transform="rotate(90 91.1 146.8)">24V DC</text>
<text x="94.5" y="146.8" transform="rotate(90 94.5 146.8)">24V AC</text>
<text x="97.8" y="146.8" transform="rotate(90 97.8 146.8)">110V AC</text>
<text x="101.3" y="146.8" transform="rotate(90 101.3 146.8)">230V AC</text>
<text x="105" y="146.8" transform="rotate(90 105 146.8)">220V AC</text>
<text x="125.7" y="145.8" transform="rotate(90 125.7 145.8)">ALL LIVE PARTS</text>
<text x="135.3" y="145.5" transform="rotate(90 135.3 145.5)">BOTTOM</text>
<text x="140.1" y="145.6" transform="rotate(90 140.1 145.6)">TOP</text>
<text x="150.5" y="145.6" transform="rotate(90 150.5 145.6)">LEFT SIDE/ RIGHT SIDE</text>
<text x="155.3" y="145.6" transform="rotate(90 155.3 145.6)">REAR</text>
<text x="159.8" y="145.6" transform="rotate(90 159.8 145.6)">FRONT</text>
<text x="167.9" y="145.6" transform="rotate(90 167.9 145.6)">DIRECT THRU DEVICE</text>
<text x="172.6" y="145.6" transform="rotate(90 172.6 145.6)">THRU TERMINAL BLOCKS</text>
<text x="177.3" y="145.6" transform="rotate(90 177.3 145.6)">THRU BUSBAR LINKS</text>
<text x="53.5" y="182.6" transform="rotate(90 53.5 182.6)">2.5 Sqmm Min.</text>
<text x="57.6" y="182.6" transform="rotate(90 57.6 182.6)">1.5 Sqmm Min.</text>
<text x="180.3" y="185.1" transform="rotate(90 180.3 185.1)">INC.</text>
<text x="180.3" y="193.4" transform="rotate(90 180.3 193.4)">OUTG.</text>
</g>
<g font-size="2.8">
<text x="24.4" y="16.3" transform="rotate(90 24.4 16.3)">-</text>
<text x="104.5" y="84" transform="rotate(90 104.5 84)">HIGHT : 1600</text>
<text x="52.5" y="89.7" transform="rotate(90 52.5 89.7)">BLACK (For Plinth)</text>
<text x="56.5" y="89.7" transform="rotate(90 56.5 89.7)">RAL 7035</text>
<text x="68.7" y="89.7" transform="rotate(90 68.7 89.7)">PLUG IN</text>
<text x="72.6" y="89.7" transform="rotate(90 72.6 89.7)">DRAW OUT</text>
<text x="76.6" y="89.7" transform="rotate(90 76.6 89.7)">FIXED</text>
<text x="116.4" y="84.3" transform="rotate(90 116.4 84.3)">FORM - 4b</text>
<text x="119.8" y="84.3" transform="rotate(90 119.8 84.3)">FORM - 3</text>
<text x="123.1" y="84.3" transform="rotate(90 123.1 84.3)">FORM - 2</text>
<text x="134.5" y="84.3" transform="rotate(90 134.5 84.3)">OTHER</text>
<text x="137.9" y="84.3" transform="rotate(90 137.9 84.3)">TRANSPARENT DOOR</text>
<text x="141.2" y="84.3" transform="rotate(90 141.2 84.3)">PLAIN DOOR</text>
<text x="144.6" y="84.3" transform="rotate(90 144.6 84.3)">FUNCTIONAL DOOR</text>
<text x="147.9" y="84.3" transform="rotate(90 147.9 84.3)">FIXED FRONT</text>
<text x="182" y="84.3" transform="rotate(90 182 84.3)">FABRICATED</text>
<text x="104.5" y="105.5" transform="rotate(90 104.5 105.5)">WIDTH : 1400</text>
<text x="89" y="131.8" transform="rotate(90 89 131.8)">IP-65</text>
<text x="92.5" y="131.8" transform="rotate(90 92.5 131.8)">IP-54</text>
<text x="104.5" y="126" transform="rotate(90 104.5 126)">DEPTH : 350</text>
</g>
<g font-size="2.7">
<text x="73.4" y="207.7" transform="rotate(90 73.4 207.7)">Door : Aluminium (Letters: White &amp; Background Black)</text>
<text x="76.9" y="207.7" transform="rotate(90 76.9 207.7)">MFG Plates : Aluminium (Letters: White &amp; Background: Black)</text>
<text x="80.8" y="207.7" transform="rotate(90 80.8 207.7)">LABELS :</text>
<text x="132.3" y="207.7" transform="rotate(90 132.3 207.7)">GROUND / EARTH</text>
<text x="143.8" y="207.8" transform="rotate(90 143.8 207.8)">230V AC Control circuit:</text>
<text x="173.5" y="207.8" transform="rotate(90 173.5 207.8)">WIRING :</text>
<text x="47.7" y="225.6" transform="rotate(90 47.7 225.6)">ALL DIMENSIONS ARE IN mm</text>
</g>
<g font-size="2.5">
<text x="103.2" y="19.9" transform="rotate(90 103.2 19.9)">COLOUR CODED WITH HEAT SHRINK SLEEVES</text>
<text x="106.3" y="19.9" transform="rotate(90 106.3 19.9)">ALUMINUM BUSBARS SUITABLY SIZED AND</text>
<text x="171.7" y="22.2" transform="rotate(90 171.7 22.2)">NEUTRAL/EARTH SYSTEM:</text>
<text x="176.9" y="20.8" transform="rotate(90 176.9 20.8)">SYSTEM VOLTAGE, 3Ph+N, 440/230V,50Hz</text>
<text x="186.3" y="83.9" transform="rotate(90 186.3 83.9)">ENCLOSURE</text>
<text x="61.3" y="84.3" transform="rotate(90 61.3 84.3)">COLOR OF ENCLOSURE</text>
<text x="81.2" y="89.7" transform="rotate(90 81.2 89.7)">MOUNTING</text>
<text x="96.6" y="84.3" transform="rotate(90 96.6 84.3)">DEGREE OF PROTECTION</text>
<text x="108.4" y="84.3" transform="rotate(90 108.4 84.3)">DIMENSION</text>
<text x="127.1" y="84.3" transform="rotate(90 127.1 84.3)">TYPE OF CONSTRUCTION</text>
<text x="152" y="84.3" transform="rotate(90 152 84.3)">PRESENTATION</text>
<text x="160.6" y="84.2" transform="rotate(90 160.6 84.2)">GLAND PLATE : 2MM THICK</text>
<text x="163.8" y="84.2" transform="rotate(90 163.8 84.2)">DOOR : 2MM THICK SHEET STEEL</text>
<text x="167" y="84.2" transform="rotate(90 167 84.2)">INT. PLATE: 2MM THICK SHEET STEEL</text>
<text x="170.4" y="84.2" transform="rotate(90 170.4 84.2)">ENCLOSURE : 2MM THICK SHEET STEEL</text>
<text x="173.9" y="84.2" transform="rotate(90 173.9 84.2)">CRCA SHEET STEEL</text>
<text x="177.1" y="84.2" transform="rotate(90 177.1 84.2)">MATERIAL</text>
<text x="158" y="104.1" transform="rotate(90 158 104.1)">(Removable Undrilled sheet)</text>
<text x="62.4" y="146.3" transform="rotate(90 62.4 146.3)">WIRING</text>
<text x="85.1" y="146.3" transform="rotate(90 85.1 146.3)">ORIGIN</text>
<text x="109.3" y="146.3" transform="rotate(90 109.3 146.3)">VOLTAGE</text>
<text x="129.7" y="146.3" transform="rotate(90 129.7 146.3)">SHROUDING</text>
<text x="144.1" y="146.3" transform="rotate(90 144.1 146.3)">ENTRY</text>
<text x="163.3" y="146.3" transform="rotate(90 163.3 146.3)">ACCESS</text>
<text x="181.3" y="146.3" transform="rotate(90 181.3 146.3)">TERMINATION</text>
<text x="128.8" y="207.7" transform="rotate(90 128.8 207.7)">AC SAFETY GROUND</text>
<text x="157" y="207.7" transform="rotate(90 157 207.7)">COLOURS. NEUTRAL - BLACK &amp; EARTH - YELLOW+GREEN</text>
<text x="160.5" y="207.7" transform="rotate(90 160.5 207.7)">ALL POWER WIRING COLOUR CODED TO RESPECTIVE PHASE</text>
<text x="163.9" y="207.7" transform="rotate(90 163.9 207.7)">AND FERRULED AT ENDS AS PER WIRING DIAGRAM</text>
<text x="166.9" y="207.7" transform="rotate(90 166.9 207.7)">GRADE OF INSULATED MULTISTRAND FLEXIBLE TYPE</text>
<text x="170" y="207.7" transform="rotate(90 170 207.7)">INTERNAL &amp; AUXILIARY WIRING 0.5/1 Sq.mm 600/ 1000V</text>
<text x="128.8" y="237.7" transform="rotate(90 128.8 237.7)">: YELLOW/GREEN (1.5 Sqmm)</text>
<text x="143.8" y="246.2" transform="rotate(90 143.8 246.2)">: 1.5/2.5 Sqmm (Red / Black)</text>
</g>
<g font-size="2.1">
<text x="11.6" y="163.1" transform="rotate(90 11.6 163.1)">1</text>
<text x="30.7" y="182.5" transform="rotate(90 30.7 182.5)">05-10-2025</text>
<text x="11.6" y="191.9" transform="rotate(90 11.6 191.9)">4</text>
</g>
</svg>
